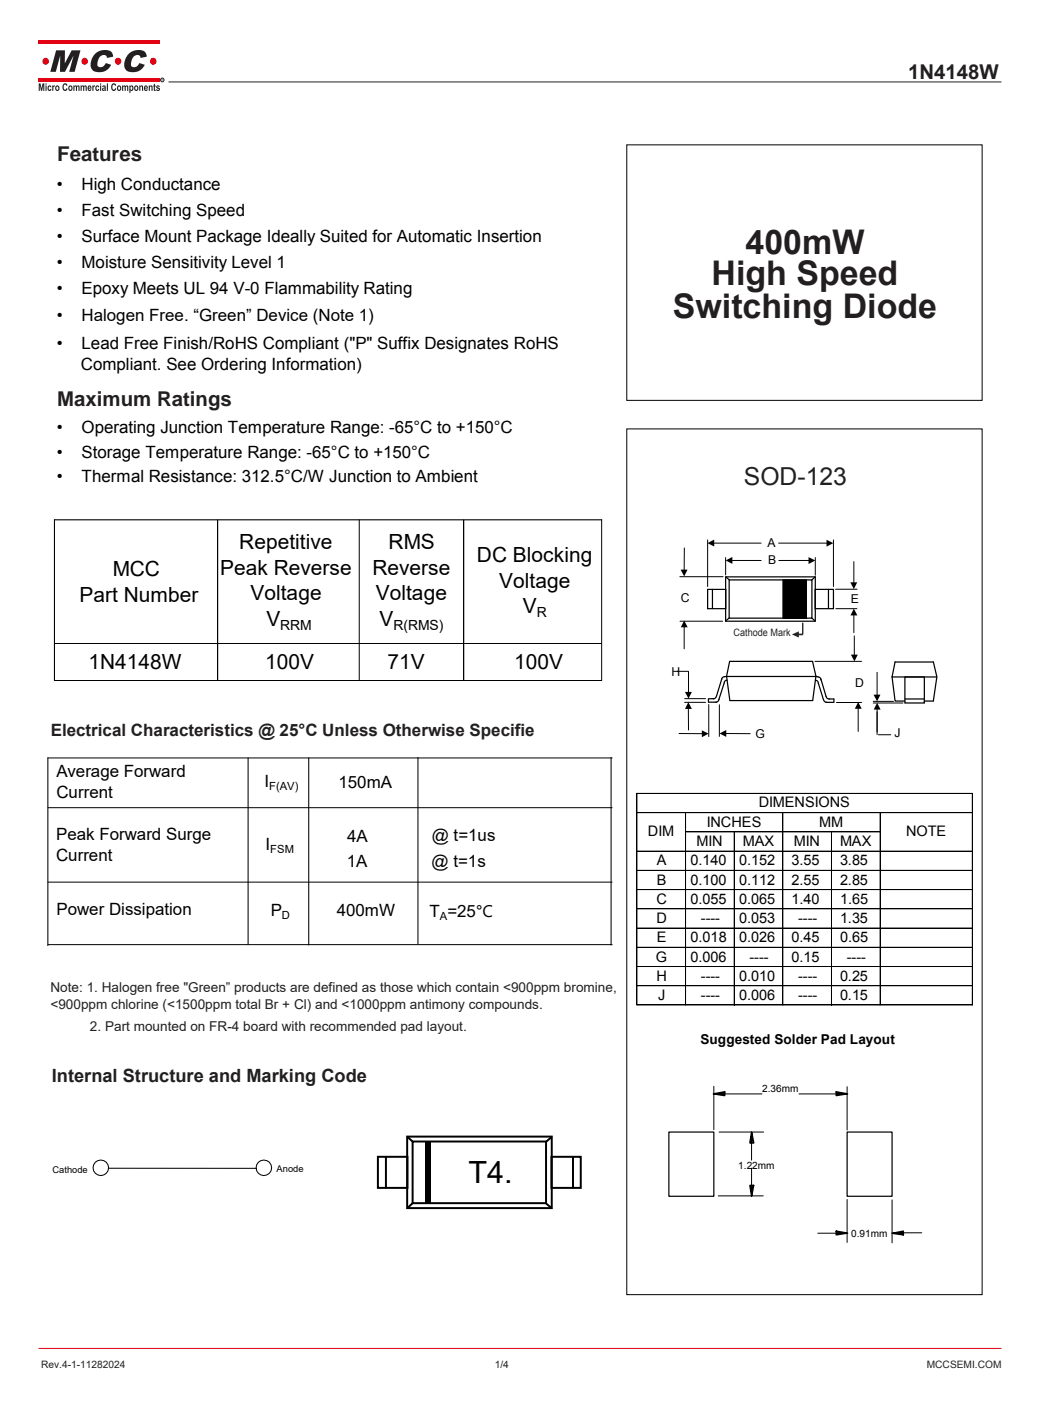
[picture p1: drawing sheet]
<svg xmlns="http://www.w3.org/2000/svg" width="216mm" height="291mm" viewBox="0 0 216 291" stroke-linecap="round" stroke-linejoin="round" font-family="sans-serif">
<g fill="#e30213">
<path d="M8 8.3h25.2v.8h-25.2z"/>
<path d="M8 16.2h25.2v.8h-25.2z"/>
</g>
<g fill="#231f20">
<path d="M8 17.3h.4l.2 1.1 .2-1.1h.4v1.6h-.2v-1.2l-.3 1.2h-.2l-.2-1.2v1.2h-.3zM9.5 17.3h.2v.3h-.2zM9.5 17.8h.2v1.1h-.2zM10 17.9l.4-.2 .3 .4h-.2l-.1-.1a.32 .32 0 0 0-.3 .3 .32 .32 0 0 0 .3 .3l.1-.2 .2 .1a.46 .46 0 0 1-.6 .3 .46 .46 0 0 1-.2-.7zM10.8 17.8h.3v.1l.1-.2 .2 .1-.1 .2-.2 .1v.8h-.3zM11.6 17.9a.51 .51 0 0 1 .8 .4 .51 .51 0 0 1-.8 .4l-.1-.4zM11.8 18.1v.5a.29 .29 0 0 0 .3-.3 .29 .29 0 0 0-.3-.2zM13.2 17.4l.5-.1 .3 .5h-.2l-.2-.2a.53 .53 0 0 0-.4 .5 .53 .53 0 0 0 .4 .5l.2-.3 .2 .1a.55 .55 0 0 1-.7 .5 .55 .55 0 0 1-.3-.8zM14.3 17.9a.51 .51 0 0 1 .8 .4 .51 .51 0 0 1-.8 .4l-.1-.4zM14.5 18.1v.5a.29 .29 0 0 0 .3-.3 .29 .29 0 0 0-.3-.2zM15.2 17.8h.3v.1l.2-.2a.27 .27 0 0 0 .3 .2 .27 .27 0 0 0 .2-.2l.3 .2v1h-.2l-.1-.9-.2 .1v.8h-.2l-.2-.9-.1 .1v.8h-.3zM16.7 17.8h.3v.1l.2-.2a.27 .27 0 0 0 .3 .2 .27 .27 0 0 0 .2-.2l.3 .2v1h-.2l-.1-.9-.2 .1v.8h-.2l-.2-.9-.1 .1v.8h-.3zM18.3 17.9a.44 .44 0 0 1 .6-.1 .44 .44 0 0 1 .1 .6h-.6l.1 .3 .5-.1a.42 .42 0 0 1-.5 .3 .42 .42 0 0 1-.3-.6zM18.5 18l-.1 .2h.4l-.1-.2zM19.2 17.8h.2v.1l.1-.2 .2 .1v.2l-.2 .1-.1 .8h-.2zM19.9 17.9l.5-.2 .2 .4h-.2l-.1-.1a.32 .32 0 0 0-.3 .3 .32 .32 0 0 0 .3 .3l.1-.2 .2 .1a.46 .46 0 0 1-.6 .3 .46 .46 0 0 1-.2-.7zM20.8 17.3h.2v.3h-.2zM20.8 17.8h.2v1.1h-.2zM21.3 17.8a.37 .37 0 0 1 .5-.1 .37 .37 0 0 1 .2 .5v.7l-.2-.1a.35 .35 0 0 1-.6-.2 .35 .35 0 0 1 .4-.4l.1-.2-.5 .1zM21.4 18.5a.2 .2 0 0 0 .4 0 .2 .2 0 0 0-.4 0zM22.2 17.3h.2v1.6h-.2zM23.4 17.4l.5-.1 .2 .5h-.2l-.2-.2a.53 .53 0 0 0-.4 .5 .53 .53 0 0 0 .4 .5l.2-.3 .2 .1a.55 .55 0 0 1-.7 .5 .55 .55 0 0 1-.3-.8zM24.4 17.9a.51 .51 0 0 1 .8 .4 .51 .51 0 0 1-.8 .4l-.1-.4zM24.6 18.1l.1 .5a.29 .29 0 0 0 .3-.3 .29 .29 0 0 0-.4-.2zM25.4 17.8h.2v.1l.2-.2a.27 .27 0 0 0 .3 .2 .27 .27 0 0 0 .3-.2l.2 .2v1h-.2l-.1-.9-.2 .1v.8h-.2l-.1-.9-.2 .1v.8h-.2zM26.9 17.8h.2v.1a.37 .37 0 0 1 .5-.1 .37 .37 0 0 1 .1 .5 .38 .38 0 0 1-.1 .5 .38 .38 0 0 1-.5-.1v.6h-.2zM27.2 18a.32 .32 0 0 0-.1 .4 .32 .32 0 0 0 .3 .2l.1-.4zM28 17.9a.51 .51 0 0 1 .7 .4 .51 .51 0 0 1-.7 .4l-.2-.4zM28.1 18.1l.1 .5a.29 .29 0 0 0 .3-.3 .29 .29 0 0 0-.4-.2zM28.9 17.8h.2v.1l.2-.1a.32 .32 0 0 1 .3 0 .32 .32 0 0 1 .1 .4v.7h-.2v-.8l-.1-.1-.2 .1v.8h-.3zM30 17.9a.44 .44 0 0 1 .6-.1 .44 .44 0 0 1 .1 .6h-.6l.1 .3 .5-.1a.42 .42 0 0 1-.5 .3 .42 .42 0 0 1-.3-.6zM30.2 18l-.1 .2h.4l-.1-.2zM30.9 17.8h.2v.1l.1-.1a.32 .32 0 0 1 .4 0 .32 .32 0 0 1 .1 .4v.7h-.2l-.1-.8-.1-.1-.2 .1v.8h-.2zM31.9 17.5l.3-.1v.4h.1v.2h-.1l.1 .9-.3-.1-.1-.8h-.1zM32.5 17.8l.5-.1 .2 .3-.4-.1-.1 .2a.43 .43 0 0 1 .5 .3 .43 .43 0 0 1-.4 .5l-.3-.1-.1-.2h.6l-.5-.4z"/>
<path d="M11.7 10.5h1.8v2.7l1.4-2.7h1.8l-1.2 4.4h-1.1l.9-3.4-1.8 3.4h-1v-3.4l-.9 3.4h-1.1zM19.7 11.2a2.69 2.69 0 0 1 3.5-.3l.3 .9-1.3 .2a.7 .7 0 0 0-.4-.6 .7 .7 0 0 0-.8 .2 1.98 1.98 0 0 0-.6 2.2 1.12 1.12 0 0 0 1.6-.7l1.1 .4a2.62 2.62 0 0 1-4 1 2.74 2.74 0 0 1 .6-3.3zM26.7 11.2a2.69 2.69 0 0 1 3.5-.3l.3 .9-1.3 .2a.7 .7 0 0 0-.5-.6 .7 .7 0 0 0-.7 .2 1.98 1.98 0 0 0-.6 2.2 1.12 1.12 0 0 0 1.6-.7l1.1 .4a2.62 2.62 0 0 1-4 1 2.74 2.74 0 0 1 .6-3.3z"/>
</g>
<g fill="#e30213">
<circle cx="31.8" cy="12.7" r=".7"/>
<circle cx="24.5" cy="12.7" r=".7"/>
<circle cx="17.6" cy="12.7" r=".7"/>
<circle cx="9.5" cy="12.7" r=".7"/>
</g>
<circle cx="33.7" cy="16.6" r=".38" fill="none" stroke="#231f20" stroke-width=".21"/>
<path d="M33.6 16.4h.2v.2l.1 .2-.2-.2-.1 .2zM33.6 16.4v.2l.2-.1z" fill="#231f20"/>
<path d="M35 17h173" fill="none" stroke="#231f20" stroke-width=".21"/>
<path d="M8 280.1h200" fill="none" stroke="#e30213" stroke-width=".21"/>
<g fill="none" stroke="#000" stroke-width=".21">
<path d="M130.2 30.1h73.8v53.1h-73.8zM130.2 89.1h73.8v179.8h-73.8zM141.2 119.8h9M142.1 113.8v4.6M147 112.1v9.7M148.3 112.8h9.8M150.7 115.8v3.6M152 116.4h6.1M161.7 112.8h10M161.8 116.4h6.2M169.3 115.8v3.7M173.1 112.1v9.7"/>
<path d="M177.3 116.6v4.4M140.7 139.4h2.3M141.2 129h8.9M142.1 130.2v4.6M143 139.5v4.3M169.3 137.4h9.6M173.5 122.4h4.5M173.6 126.4h4.4M177.3 126.9v4.5M177.4 132.1v4.5M182.2 139.6v4.7M141 152.4h4.8"/>
<path d="M142.2 145.9h4.3M142.2 145.1h4.3M143 147.2v4.4M147.2 146.4v6.6M149.4 146.4v6.6M150.8 152.4h5M173.7 145.9h5.2M178.2 147.2v4.7M181.4 146h6.1M181.4 145.7h4.2M182.2 147.3v5.3M182.4 152.6h2.6"/>
<path d="M132.3 164.8v44M132.3 164.8h69.7M132.3 168.8h69.7M132.3 176.8h69.7M142.4 168.8v40M142.4 172.8h40.4M152.5 172.8v36M162.6 168.8v40M172.7 172.8v36M182.8 168.8v40M201.9 164.8v44M132.3 180.8h69.7"/>
<path d="M132.3 184.8h69.7M132.3 188.8h69.7M132.3 192.8h69.7M132.3 196.8h69.7M132.3 200.8h69.7M132.3 204.7h69.7M132.3 208.7h69.7M148.3 225.6v9M148.4 227.2h9.9M149.3 235.1h9.3M156.1 235.4v5.6M165.9 227.2h9.9"/>
<path d="M175.9 225.7v9M149.2 248.4h9.3M156.1 242.6v5.6M169.9 256.1h5.9M175.9 249.1v9M185.3 249.2v8.9M185.5 256.1h5.9"/>
</g>
<g fill="none" stroke="#000" stroke-width=".25">
<path d="M150.7 119.8h18.6v9.2h-18.6zM150.7 119.8l.7 .6M169.3 119.8l-.7 .7M147 122.4h3.7v4h-3.7zM148 122.4v4M151.4 120.5h17.2v7.9h-17.2zM151.4 128.4l-.7 .6M162.6 120.5h4.9v7.9h-4.9zM168.6 128.4l.7 .6M168.8 137.4l.7 3-.7 5.1M168.8 137.4h-17.2l-.7 3M169.3 122.4h3.8v4h-3.8z"/>
<path d="M172.1 122.4v4M147.1 145.1v.8M147.2 145.9h1.6M148.2 145.1h-1M149.9 141l-1.1 3.6-.4 .5h-.3M150.5 140.5a.63 .63 0 0 0-.6 .7M150.9 140.5h-.5M150.9 140.5l.7 4.9M150.9 140.5h18.6M151 141.3a.57 .57 0 0 0-.6 .6l-1.2 3.6-.6 .4M151.6 145.5h17.2M169.4 140.5l.5 .1"/>
<path d="M169.4 141.3a.58 .58 0 0 1 .6 .6M169.9 140.6a.57 .57 0 0 1 .6 .6M170 141.9l1.1 3.6 .6 .4M170.5 141l1.1 3.6a.64 .64 0 0 0 .7 .6M171.6 145.9h1.6M172.2 145.2h1M173.2 145.2v.7M185.3 140.6l.6-3.1h7.9l.8 3.1-.8 5h-1.9M185.3 140.6l.6 5h2M185.3 140.6h9.2M187.9 140.6h4.1v5.4h-4.1zM188 145.2h3.9"/>
<path d="M138.9 235.1h9.4v13.4h-9.4zM175.9 235.1h9.4v13.4h-9.4z"/>
</g>
<path d="M162.6 120.5h4.9v7.9h-4.9z" fill="#000"/>
<g fill="#000">
<path d="M141.4 118.3h1.4l-.7 1.4zM146.9 112.8l1.4-.7v1.4zM150.7 116.4l1.4-.7v1.4zM167.9 115.7l1.4 .7-1.4 .7zM171.7 112.1l1.4 .7-1.4 .7zM142.1 128.9l.7 1.4h-1.4zM176.6 121h1.4l-.7 1.4zM176.7 136h1.5l-.7 1.4zM177.3 126.4l.8 1.4h-1.5zM142.3 143.7h1.4l-.7 1.4zM143 145.9l.7 1.4h-1.4zM145.8 151.7l1.4 .7-1.4 .7z"/>
<path d="M149.4 152.4l1.4-.8v1.5zM178.2 145.8l.8 1.4h-1.5zM181.4 144.3h1.5l-.7 1.4zM182.2 146l.7 1.4h-1.4z"/>
</g>
<g fill="none" stroke="#000" stroke-width=".33">
<path d="M148.2 227.2l2.3-.4v.6M148.3 227.2l2.2 .4M149.2 227.2h1.1M155.9 237.4h.6M156.1 235.1l.4 2.2M156.1 235.3l-.3 2.1M156.1 236.1v1.1M173.8 227.2h1.2M175.8 227.2l-2.1 .4M176 227.2l-2.3-.4v.6M155.8 246.2l.3 2.1M155.9 246.2h.6l-.4 2.3"/>
<path d="M156.1 246.3v1.3M173.8 256.1h1.2M175.8 256.1l-2.1 .4M176 256.1l-2.3-.4v.6M186.3 256.1h1.2M187.6 256v.5l-2.3-.4M187.6 255.7l-2.1 .4"/>
</g>
<path d="M165.5 131.8h1.2" fill="none" stroke="#252222" stroke-width=".21"/>
<path d="M164.5 131.8l1.4-.7v1.3z" fill="#252222"/>
<path d="M166.7 129.3v2.5" fill="none" stroke="#252222" stroke-width=".21"/>
<g fill="none" stroke="#000" stroke-width=".21">
<path d="M45.2 108v33.3M74.6 108v33.3M96.3 108v33.3M125 108v33.3h-113.7M125 108l-113.7-.1v33.4M11.3 133.7h113.7M9.9 157.4v39M10 157.4h117.1M51.5 157.4v38.7M64.1 157.4v38.9M86.8 157.3v38.7M126.9 157.3v39"/>
<path d="M10 167.8h117.1M10 183.2h117.1M10 196.2h117.1"/>
</g>
<path d="M8.4 156v30" fill="none" stroke="#fff" stroke-width=".21"/>
<path d="M22.5 242.7h30.9" fill="none" stroke="#000" stroke-width=".23"/>
<g fill="#000">
<path d="M88.4 237.1h1.1v12.8h-1.1z"/>
<path d="M19.2 242.6a1.75 1.75 0 0 1 3.5 0 1.75 1.75 0 0 1-3.5 0zM19.4 242.6a1.51 1.51 0 0 0 3 0 1.51 1.51 0 0 0-3 0z"/>
<path d="M53.1 242.6a1.72 1.72 0 0 1 3.4 0 1.72 1.72 0 0 1-3.4 0zM53.3 242.6a1.51 1.51 0 0 0 3 0 1.51 1.51 0 0 0-3 0z"/>
</g>
<path d="M84.6 236.1h30v14.8h-30zM84.6 236.1l1.2 1.1M85.7 237.1h27.7v12.8h-27.7zM114.5 236.2l-1.1 1M78.5 240.3h6.1v6.4h-6.1zM80.2 240.3v6.4M85.7 249.9l-1.1 1M113.4 250l1.1 .9M114.5 240.3h6.1v6.4h-6.1zM119 240.3v6.4" fill="none" stroke="#000" stroke-width=".41"/>
<g font-size="7.1" fill="#231f20">
<text x="154.8" y="52.7">400mW</text>
<text x="147.8" y="59.2">High Speed</text>
<text x="139.7" y="66">Switching Diode</text>
</g>
<text font-size="6.3" x="97.3" y="245.7">T4.</text>
<text font-size="5.1" fill="#231f20" x="154.5" y="100.7">SOD-123</text>
<g font-size="4.3">
<text x="23.4" y="119.7">MCC</text>
<text x="45.7" y="119.4">Peak Reverse</text>
<text x="49.7" y="114.1">Repetitive</text>
<text x="77.4" y="119.4">Reverse</text>
<text x="80.7" y="114.1">RMS</text>
<text x="99.1" y="116.7">DC Blocking</text>
<text x="16.5" y="125">Part Number</text>
<text x="52" y="124.7">Voltage</text>
<text x="78.1" y="124.7">Voltage</text>
<text x="103.7" y="122.1">Voltage</text>
<text x="55.3" y="130">V</text>
<text x="78.8" y="130">V</text>
<text x="108.6" y="127.4">V</text>
<text x="18.4" y="139">1N4148W</text>
<text x="55.1" y="139">100V</text>
<text x="80.5" y="139">71V</text>
<text x="106.8" y="139">100V</text>
</g>
<g font-size="4.2" fill="#231f20">
<text x="188.6" y="16.4">1N4148W</text>
<text x="11.9" y="33.4">Features</text>
<text x="11.9" y="84.4">Maximum Ratings</text>
</g>
<text font-size="3.8" fill="#231f20" x="10.8" y="224.7">Internal Structure and Marking Code</text>
<g font-size="3.5">
<text x="11.8" y="39.5">•</text>
<text x="16.9" y="39.5">High Conductance</text>
<text x="11.8" y="44.9">•</text>
<text x="16.9" y="44.9">Fast Switching Speed</text>
<text x="11.8" y="50.3">•</text>
<text x="16.9" y="50.3">Surface Mount Package Ideally Suited for Automatic Insertion</text>
<text x="11.8" y="55.7">•</text>
<text x="16.9" y="55.7">Moisture Sensitivity Level 1</text>
<text x="11.8" y="61.2">•</text>
<text x="16.9" y="61.2">Epoxy Meets UL 94 V-0 Flammability Rating</text>
<text x="11.8" y="66.6">•</text>
<text x="16.9" y="66.6">Halogen Free. “Green” Device (Note 1)</text>
<text x="11.8" y="72.6">•</text>
<text x="16.8" y="76.9">Compliant. See Ordering Information)</text>
<text x="16.9" y="72.6">Lead Free Finish/RoHS Compliant (&quot;P&quot; Suffix Designates RoHS</text>
<text x="11.8" y="89.9">•</text>
<text x="16.9" y="89.9">Operating Junction Temperature Range: -65°C to +150°C</text>
<text x="11.8" y="95">•</text>
<text x="16.9" y="95">Storage Temperature Range: -65°C to +150°C</text>
<text x="11.8" y="100.2">•</text>
<text x="16.9" y="100.2">Thermal Resistance: 312.5°C/W Junction to Ambient</text>
<text x="11.7" y="161.4">Average Forward</text>
<text x="11.7" y="165.8">Current</text>
<text x="54.9" y="163.4">I</text>
<text x="70.3" y="163.7">150mA</text>
<text x="11.6" y="174.5">Peak Forward Surge</text>
<text x="11.6" y="178.9">Current</text>
<text x="55.2" y="176.6">I</text>
<text x="72.1" y="174.8">4A</text>
<text x="89.7" y="174.7">@ t=1us</text>
<text x="72" y="180.2">1A</text>
<text x="89.6" y="180.1">@ t=1s</text>
<text x="11.7" y="190">Power Dissipation</text>
<text x="56.2" y="190.3">P</text>
<text x="70" y="190.4">400mW</text>
<text x="89.2" y="190.5">T =25℃</text>
</g>
<text font-size="3.5" fill="#231f20" x="10.5" y="152.8">Electrical Characteristics @ 25°C Unless Otherwise Specifie</text>
<g font-size="3">
<text x="157.6" y="167.7">DIMENSIONS</text>
<text x="134.6" y="173.7">DIM</text>
<text x="146.8" y="171.7">INCHES</text>
<text x="170.2" y="171.7">MM</text>
<text x="188.2" y="173.7">NOTE</text>
<text x="136.4" y="179.8">A</text>
<text x="143.4" y="179.8">0.140</text>
<text x="144.7" y="175.8">MIN</text>
<text x="153.5" y="179.8">0.152</text>
<text x="154.3" y="175.8">MAX</text>
<text x="164.4" y="179.8">3.55</text>
<text x="164.9" y="175.8">MIN</text>
<text x="174.5" y="175.8">MAX</text>
<text x="174.5" y="179.8">3.85</text>
<text x="136.4" y="183.8">B</text>
<text x="143.4" y="183.8">0.100</text>
<text x="153.5" y="183.8">0.112</text>
<text x="164.4" y="183.8">2.55</text>
<text x="174.5" y="183.8">2.85</text>
<text x="136.3" y="187.8">C</text>
<text x="136.3" y="191.7">D</text>
<text x="143.4" y="187.8">0.055</text>
<text x="145.6" y="191.7">----</text>
<text x="153.5" y="187.8">0.065</text>
<text x="153.5" y="191.7">0.053</text>
<text x="164.4" y="187.8">1.40</text>
<text x="165.8" y="191.7">----</text>
<text x="174.5" y="191.7">1.35</text>
<text x="174.5" y="187.8">1.65</text>
<text x="136.4" y="195.7">E</text>
<text x="143.4" y="195.7">0.018</text>
<text x="153.5" y="195.7">0.026</text>
<text x="164.4" y="195.7">0.45</text>
<text x="174.5" y="195.7">0.65</text>
<text x="136.2" y="199.7">G</text>
<text x="136.3" y="203.7">H</text>
<text x="143.4" y="199.7">0.006</text>
<text x="145.6" y="203.7">----</text>
<text x="153.5" y="203.7">0.010</text>
<text x="155.7" y="199.7">----</text>
<text x="164.4" y="199.7">0.15</text>
<text x="165.8" y="203.7">----</text>
<text x="174.5" y="203.7">0.25</text>
<text x="175.9" y="199.7">----</text>
<text x="136.7" y="207.7">J</text>
<text x="145.6" y="207.7">----</text>
<text x="153.5" y="207.7">0.006</text>
<text x="165.8" y="207.7">----</text>
<text x="174.5" y="207.7">0.15</text>
</g>
<g font-size="2.9">
<text x="58.2" y="130.9">RRM</text>
<text x="81.7" y="130.9">R(RMS)</text>
<text x="111.5" y="128.3">R</text>
</g>
<g font-size="2.8" fill="#231f20">
<text x="10.5" y="209.5">&lt;900ppm chlorine (&lt;1500ppm total Br + Cl) and &lt;1000ppm antimony compounds.</text>
<text x="10.5" y="206.1">Note: 1. Halogen free &quot;Green” products are defined as those which contain &lt;900ppm bromine,</text>
<text x="18.7" y="214.1">2. Part mounted on FR-4 board with recommended pad layout.</text>
</g>
<text font-size="2.8" x="145.5" y="216.9">Suggested Solder Pad Layout</text>
<g font-size="2.5">
<text x="159.4" y="113.6">A</text>
<text x="159.5" y="117.2">B</text>
<text x="141.4" y="125">C</text>
<text x="176.7" y="125.2">E</text>
<text x="139.5" y="140.3">H</text>
<text x="177.6" y="142.7">D</text>
<text x="156.9" y="153.2">G</text>
<text x="185.8" y="153.1">J</text>
</g>
<g font-size="2.3">
<text x="55.9" y="164.1">F(AV)</text>
<text x="56.1" y="177.2">FSM</text>
<text x="58.6" y="191">D</text>
<text x="91.4" y="191.2">A</text>
</g>
<text font-size="2.1" fill="#252222" x="152.4" y="132.1">Cathode Mark</text>
<g font-size="2.1">
<text x="158.3" y="226.8">2.36mm</text>
<text x="153.3" y="242.8">1.22mm</text>
<text x="176.8" y="256.9">0.91mm</text>
</g>
<g font-size="2.1" fill="#231f20">
<text x="8.5" y="284.1">Rev.4-1-11282024</text>
<text x="102.7" y="284.1">1/4</text>
<text x="192.5" y="284.1">MCCSEMI.COM</text>
</g>
<g font-size="1.9">
<text x="10.9" y="243.5">Cathode</text>
<text x="57.4" y="243.5">Anode</text>
</g>
</svg>
